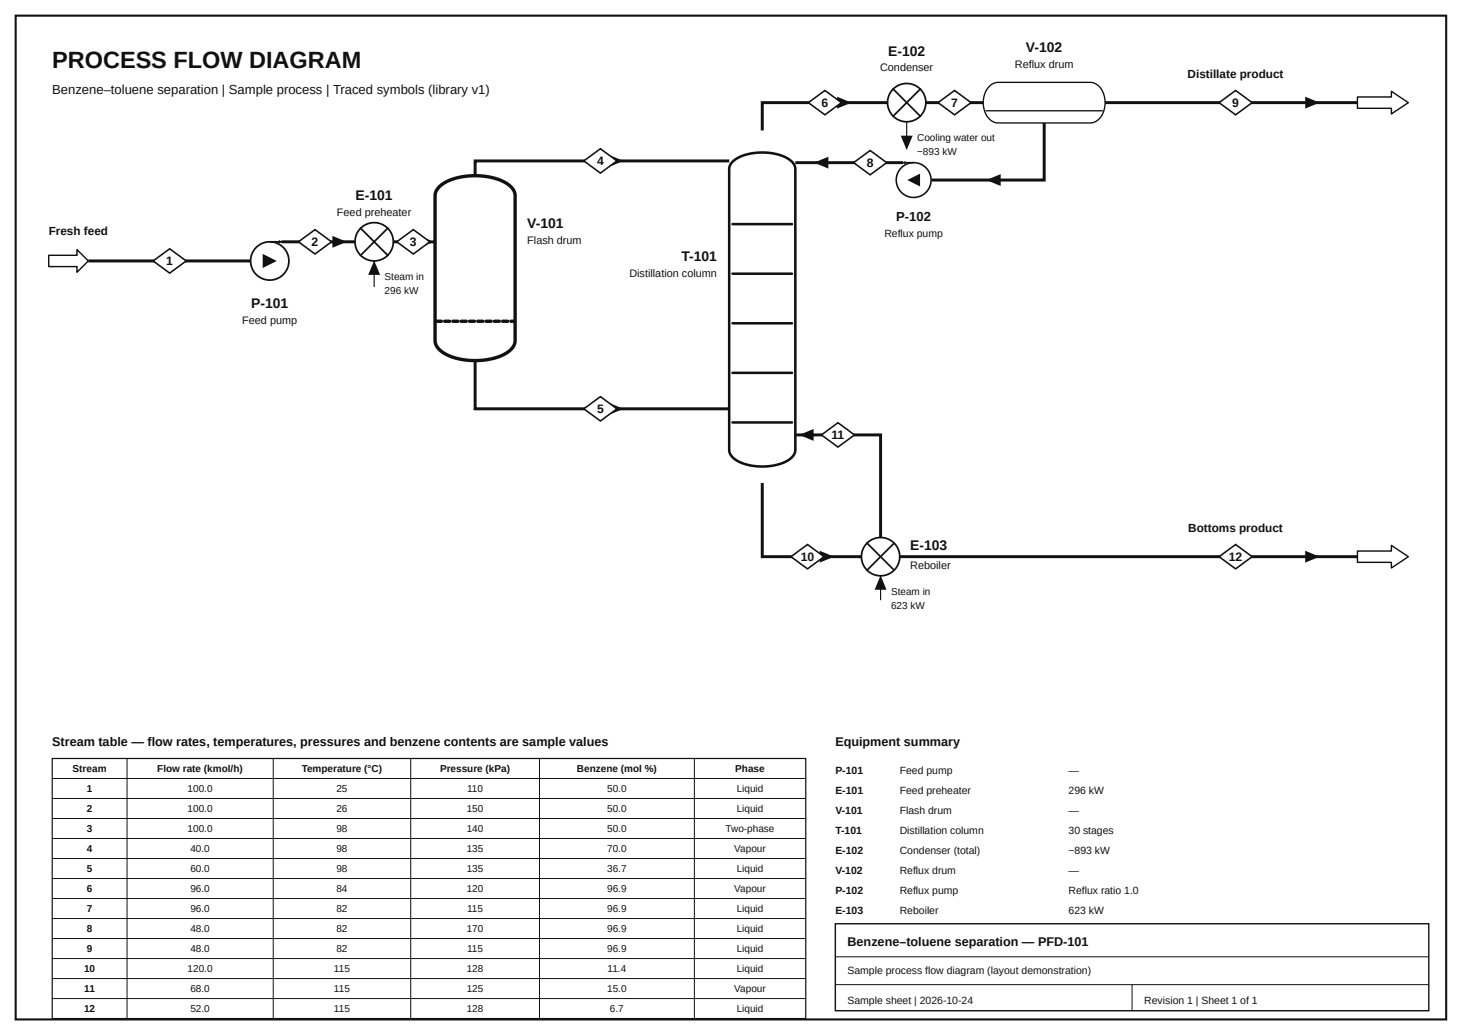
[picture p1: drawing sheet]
<svg xmlns="http://www.w3.org/2000/svg" width="420mm" height="297mm" viewBox="0 0 420 297" stroke-linecap="round" stroke-linejoin="round" font-family="sans-serif">
<path d="M4.5 4.5h411.2v288.6h-411.2z" fill="none" stroke="#111" stroke-width=".6" stroke-linecap="butt"/>
<g fill="none" stroke="#111" stroke-width=".85" stroke-linecap="butt">
<path d="M255 29.5h-35.9v8M266.1 29.5h16.5M300.1 35.4v16.4h-32.4M317.6 29.5h72.5M209.6 46.3h-73v4M228.6 46.8h30.9M25.4 75h46.5M80.9 69.5h21M113 69.5l11.8 .1M136.6 103.9v13.6h73M219.1 138.9v21.2h28.4M228.6 125h24.5v29.5"/>
<path d="M258.6 160.1h131.5"/>
</g>
<path d="M107.5 75v7.5" fill="none" stroke="#111" stroke-width=".33"/>
<path d="M107.5 74.9l1.7 4.1h-3.4z" fill="#111"/>
<path d="M260.6 35v7" fill="none" stroke="#111" stroke-width=".33"/>
<path d="M258.9 39h3.4l-1.7 4.1z" fill="#111"/>
<path d="M253.1 165.6v7" fill="none" stroke="#111" stroke-width=".33"/>
<g fill="#111">
<path d="M253.1 165.4l1.7 4.2h-3.4z"/>
<path d="M50 73.3l4.1 1.7-4.1 1.7z"/>
<path d="M95.5 67.8l4.2 1.7-4.2 1.7z"/>
<path d="M120.5 67.8l4.2 1.7-4.2 1.7z"/>
<path d="M175.1 44.6l4.1 1.7-4.1 1.7z"/>
<path d="M175.1 115.8l4.1 1.7-4.1 1.7z"/>
<path d="M240.6 27.8l4.1 1.7-4.1 1.7z"/>
<path d="M283.5 51.8l4.1-1.7v3.4z"/>
<path d="M234 46.8l4.1-1.7v3.4z"/>
<path d="M375.1 27.8l4.2 1.7-4.2 1.7z"/>
<path d="M235.6 158.4l4.1 1.7-4.1 1.7z"/>
<path d="M229.7 125l4.1-1.7v3.5z"/>
<path d="M375.1 158.4l4.2 1.7-4.2 1.7z"/>
</g>
<path d="M14 73.4h8.1v-1.6l3.3 3.2-3.3 3.3v-1.6h-8.1z" fill="#fff"/>
<path d="M14 73.4h8.1v-1.6l3.3 3.2-3.3 3.3v-1.6h-8.1z" fill="none" stroke="#111" stroke-width=".41"/>
<circle cx="77.5" cy="75" r="5.5" fill="#fff"/>
<g fill="none" stroke="#111" stroke-width=".5">
<path d="M77.6 69.5h3.3"/>
<circle cx="77.5" cy="75" r="5.5"/>
</g>
<g fill="#111">
<path d="M80.1 69l.8 .5-.8 .6z"/>
<path d="M75.5 73l4.1 2-4.1 2.1z"/>
</g>
<circle cx="107.5" cy="69.5" r="5.5" fill="#fff"/>
<g fill="none" stroke="#111" stroke-width=".5">
<path d="M103.6 65.6l7.9 7.8M111.5 65.6l-7.9 7.8"/>
<circle cx="107.5" cy="69.5" r="5.5"/>
</g>
<path d="M126.2 53.7a16.7 16.7 0 0 1 12-3.1l4 .7a7.2 7.2 0 0 1 5.8 4.6l.1 42a5.8 5.8 0 0 1-4.5 4.6l-2.9 .8-3.3 .4-3.4-.2-3.1-.6a7.2 7.2 0 0 1-5.8-4.6l-.1-42 .3-1.3z" fill="#fff"/>
<path d="M126.2 53.7a16.7 16.7 0 0 1 12-3.1l4 .7a7.2 7.2 0 0 1 5.8 4.6l.1 42a5.8 5.8 0 0 1-4.5 4.6l-2.9 .8-3.3 .4-3.4-.2-3.1-.6a7.2 7.2 0 0 1-5.8-4.6l-.1-42 .3-1.3z" fill="none" stroke="#111" stroke-width=".97"/>
<path d="M125.1 92l1.7-.1a.49 .49 0 0 1 .5 .5 .49 .49 0 0 1-.5 .5l-1.5-.1-.3-.3zM127.5 92l1.7-.1a.49 .49 0 0 1 .5 .5 .49 .49 0 0 1-.5 .5l-1.6-.1-.3-.3zM129.9 92l1.7-.1a.49 .49 0 0 1 .5 .5 .49 .49 0 0 1-.5 .5l-1.6-.1-.3-.3zM132.2 92l1.8-.1a.49 .49 0 0 1 .5 .5 .49 .49 0 0 1-.5 .5l-1.6-.1-.3-.3zM134.6 92l1.8-.1a.49 .49 0 0 1 .4 .5 .49 .49 0 0 1-.4 .5l-1.6-.1-.3-.3zM137 92l1.7-.1a.49 .49 0 0 1 .5 .5 .49 .49 0 0 1-.5 .5l-1.5-.1-.3-.3zM139.4 92l1.7-.1a.49 .49 0 0 1 .5 .5 .49 .49 0 0 1-.5 .5l-1.6-.1-.3-.3zM141.8 92l1.7-.1a.49 .49 0 0 1 .5 .5 .49 .49 0 0 1-.5 .5l-1.6-.1-.3-.3zM144.1 92l1.8-.1a.49 .49 0 0 1 .5 .5 .49 .49 0 0 1-.5 .5l-1.6-.1-.3-.3zM146.5 92l1.2-.1a.49 .49 0 0 1 .4 .5 .49 .49 0 0 1-.4 .5l-1.1-.1-.2-.3z" fill="#111"/>
<path d="M210.6 46.5l1.1-.9 1.6-.8 3.6-.8 4-.1 3.7 .8a5 5 0 0 1 4 3.9v80.8a5.1 5.1 0 0 1-4.2 3.9l-2.9 .7-2.7 .1-2.8-.2-2.5-.7a5 5 0 0 1-3.9-3.8v-80.8l.2-1.1z" fill="#fff"/>
<path d="M210.6 46.5l1.1-.9 1.6-.8 3.6-.8 4-.1 3.7 .8a5 5 0 0 1 4 3.9v80.8a5.1 5.1 0 0 1-4.2 3.9l-2.9 .7-2.7 .1-2.8-.2-2.5-.7a5 5 0 0 1-3.9-3.8v-80.8l.2-1.1zM210.5 64.4h17.1M210.5 78.7h17.1M210.5 93h17.1M210.5 107.2h17.1M210.5 121.5h17.1" fill="none" stroke="#111" stroke-width=".73"/>
<circle cx="260.6" cy="29.5" r="5.5" fill="#fff"/>
<g fill="none" stroke="#111" stroke-width=".5">
<path d="M256.7 25.6l7.8 7.8M264.5 25.6l-7.8 7.8"/>
<circle cx="260.6" cy="29.5" r="5.5"/>
</g>
<path d="M284.3 24.9l1.2-.9 1.4-.3h26.4a5.2 5.2 0 0 1 4.3 5.5 5.6 5.6 0 0 1-4 6.1l-26.7 .1a5.2 5.2 0 0 1-4.3-5.6 6.9 6.9 0 0 1 1.7-4.9z" fill="#fff"/>
<path d="M283.4 31.9h33.4M284.3 24.9l1.2-.9 1.4-.3h26.4a5.2 5.2 0 0 1 4.3 5.5 5.6 5.6 0 0 1-4 6.1l-26.7 .1a5.2 5.2 0 0 1-4.3-5.6 6.9 6.9 0 0 1 1.7-4.9z" fill="none" stroke="#111" stroke-width=".39"/>
<circle cx="262.6" cy="51.8" r="5" fill="#fff"/>
<g fill="none" stroke="#111" stroke-width=".46">
<path d="M259.5 46.8h3"/>
<circle cx="262.6" cy="51.8" r="5"/>
</g>
<g fill="#111">
<path d="M259.5 46.8l.7-.6v1.1z"/>
<path d="M260.8 51.8l3.6-1.9v3.7z"/>
</g>
<circle cx="253.1" cy="160.1" r="5.5" fill="#fff"/>
<g fill="none" stroke="#111" stroke-width=".5">
<path d="M249.2 156.1l7.8 7.9M257 156.1l-7.8 7.9"/>
<circle cx="253.1" cy="160.1" r="5.5"/>
</g>
<path d="M390.1 27.9h9.8v-1.6l4.9 3.2-4.9 3.3v-1.7h-9.8z" fill="#fff"/>
<path d="M390.1 27.9h9.8v-1.6l4.9 3.2-4.9 3.3v-1.7h-9.8z" fill="none" stroke="#111" stroke-width=".41"/>
<path d="M390.1 158.4h9.8v-1.6l4.9 3.3-4.9 3.2v-1.6h-9.8z" fill="#fff"/>
<path d="M390.1 158.4h9.8v-1.6l4.9 3.3-4.9 3.2v-1.6h-9.8z" fill="none" stroke="#111" stroke-width=".41"/>
<path d="M44 75l4.8-3.5 4.7 3.5-4.7 3.5z" fill="#fff"/>
<path d="M44 75l4.8-3.5 4.7 3.5-4.7 3.5z" fill="none" stroke="#111" stroke-width=".45"/>
<path d="M85.8 69.5l4.7-3.5 4.8 3.5-4.8 3.5z" fill="#fff"/>
<path d="M85.8 69.5l4.7-3.5 4.8 3.5-4.8 3.5z" fill="none" stroke="#111" stroke-width=".45"/>
<path d="M114 69.5l4.8-3.5 4.7 3.5-4.7 3.5z" fill="#fff"/>
<path d="M114 69.5l4.8-3.5 4.7 3.5-4.7 3.5z" fill="none" stroke="#111" stroke-width=".45"/>
<path d="M167.8 46.3l4.8-3.5 4.7 3.5-4.7 3.5z" fill="#fff"/>
<path d="M167.8 46.3l4.8-3.5 4.7 3.5-4.7 3.5z" fill="none" stroke="#111" stroke-width=".45"/>
<path d="M167.8 117.5l4.8-3.5 4.7 3.5-4.7 3.5z" fill="#fff"/>
<path d="M167.8 117.5l4.8-3.5 4.7 3.5-4.7 3.5z" fill="none" stroke="#111" stroke-width=".45"/>
<path d="M232.3 29.5l4.8-3.5 4.7 3.5-4.7 3.5z" fill="#fff"/>
<path d="M232.3 29.5l4.8-3.5 4.7 3.5-4.7 3.5z" fill="none" stroke="#111" stroke-width=".45"/>
<path d="M269.6 29.5l4.8-3.5 4.7 3.5-4.7 3.5z" fill="#fff"/>
<path d="M269.6 29.5l4.8-3.5 4.7 3.5-4.7 3.5z" fill="none" stroke="#111" stroke-width=".45"/>
<path d="M245.3 46.8l4.8-3.5 4.7 3.5-4.7 3.5z" fill="#fff"/>
<path d="M245.3 46.8l4.8-3.5 4.7 3.5-4.7 3.5z" fill="none" stroke="#111" stroke-width=".45"/>
<path d="M350.4 29.5l4.7-3.5 4.8 3.5-4.8 3.5z" fill="#fff"/>
<path d="M350.4 29.5l4.7-3.5 4.8 3.5-4.8 3.5z" fill="none" stroke="#111" stroke-width=".45"/>
<path d="M227.3 160.1l4.8-3.5 4.7 3.5-4.7 3.5z" fill="#fff"/>
<path d="M227.3 160.1l4.8-3.5 4.7 3.5-4.7 3.5z" fill="none" stroke="#111" stroke-width=".45"/>
<path d="M236.1 125l4.7-3.5 4.8 3.5-4.8 3.5z" fill="#fff"/>
<path d="M236.1 125l4.7-3.5 4.8 3.5-4.8 3.5z" fill="none" stroke="#111" stroke-width=".45"/>
<path d="M350.4 160.1l4.7-3.5 4.8 3.5-4.8 3.5z" fill="#fff"/>
<path d="M350.4 160.1l4.7-3.5 4.8 3.5-4.8 3.5z" fill="none" stroke="#111" stroke-width=".45"/>
<path d="M15 218.1h216.6v74.8h-216.6z" fill="none" stroke="#111" stroke-width=".35"/>
<g fill="none" stroke="#111" stroke-width=".29">
<path d="M36.5 218.1v74.8M78.5 218.1v74.8M118 218.1v74.8M155.1 218.1v74.8M199.6 218.1v74.8M15 223.8h216.6M15 229.6h216.6M15 235.3h216.6M15 241.1h216.6M15 246.8h216.6M15 252.6h216.6M15 258.3h216.6"/>
<path d="M15 264.1h216.6M15 269.9h216.6M15 275.6h216.6M240.1 275.1h170.6M15 281.4h216.6M15 287.1h216.6M240.1 283.1h170.6M325.4 283.1v7.5"/>
</g>
<path d="M240.1 265.6h170.6v25h-170.6z" fill="none" stroke="#111" stroke-width=".4"/>
<text font-size="6.8" fill="#111" x="15" y="19.5">PROCESS FLOW DIAGRAM</text>
<g font-size="4" fill="#111">
<text x="255.3" y="16">E-102</text>
<text x="294.9" y="15">V-102</text>
<text x="102.2" y="57.5">E-101</text>
<text x="151.6" y="65.5">V-101</text>
<text x="195.8" y="75">T-101</text>
<text x="72.2" y="88.5">P-101</text>
<text x="261.6" y="158.1">E-103</text>
</g>
<g font-size="3.8" fill="#111">
<text x="15" y="27">Benzene–toluene separation | Sample process | Traced symbols (library v1)</text>
<text x="257.6" y="63.5">P-102</text>
</g>
<g font-size="3.6" fill="#111">
<text x="15" y="214.6">Stream table — flow rates, temperatures, pressures and benzene contents are sample values</text>
<text x="240.1" y="214.6">Equipment summary</text>
<text x="243.6" y="272.1">Benzene–toluene separation — PFD-101</text>
</g>
<g font-size="3.5" fill="#111">
<text x="236.1" y="30.8">6</text>
<text x="273.4" y="30.8">7</text>
<text x="354.2" y="30.8">9</text>
<text x="171.6" y="47.5">4</text>
<text x="249.1" y="48">8</text>
<text x="89.6" y="70.8">2</text>
<text x="117.8" y="70.8">3</text>
<text x="47.8" y="76.3">1</text>
<text x="171.6" y="118.8">5</text>
<text x="239" y="126.3">11</text>
<text x="230.1" y="161.3">10</text>
<text x="353.2" y="161.3">12</text>
</g>
<g font-size="3.4" fill="#111">
<text x="341.3" y="22.5">Distillate product</text>
<text x="14" y="67.5">Fresh feed</text>
<text x="341.5" y="153.1">Bottoms product</text>
</g>
<g font-size="3.1" fill="#111">
<text x="253" y="20.5">Condenser</text>
<text x="291.7" y="19.5">Reflux drum</text>
<text x="96.8" y="62">Feed preheater</text>
<text x="151.6" y="70">Flash drum</text>
<text x="180.9" y="79.5">Distillation column</text>
<text x="69.6" y="93">Feed pump</text>
<text x="261.6" y="163.6">Reboiler</text>
</g>
<g font-size="3" fill="#111">
<text x="254.2" y="68">Reflux pump</text>
<text x="240.1" y="222.6">P-101</text>
<text x="258.6" y="222.6">Feed pump</text>
<text x="307.1" y="222.6">—</text>
<text x="240.1" y="228.3">E-101</text>
<text x="258.6" y="228.3">Feed preheater</text>
<text x="307.1" y="228.3">296 kW</text>
<text x="240.1" y="234.1">V-101</text>
<text x="240.1" y="239.8">T-101</text>
<text x="258.6" y="234.1">Flash drum</text>
<text x="258.6" y="239.8">Distillation column</text>
<text x="307.1" y="234.1">—</text>
<text x="307.1" y="239.8">30 stages</text>
<text x="240.1" y="245.6">E-102</text>
<text x="258.6" y="245.6">Condenser (total)</text>
<text x="307.1" y="245.6">−893 kW</text>
<text x="240.1" y="251.3">V-102</text>
<text x="258.6" y="251.3">Reflux drum</text>
<text x="307.1" y="251.3">—</text>
<text x="240.1" y="257.1">P-102</text>
<text x="258.6" y="257.1">Reflux pump</text>
<text x="307.1" y="257.1">Reflux ratio 1.0</text>
<text x="240.1" y="262.8">E-103</text>
<text x="258.6" y="262.8">Reboiler</text>
<text x="307.1" y="262.8">623 kW</text>
<text x="243.6" y="280.1">Sample process flow diagram (layout demonstration)</text>
<text x="243.6" y="288.6">Sample sheet | 2026-10-24</text>
<text x="328.9" y="288.6">Revision 1 | Sheet 1 of 1</text>
</g>
<g font-size="2.9" fill="#111">
<text x="263.6" y="40.5">Cooling water out</text>
<text x="263.6" y="44.5">−893 kW</text>
<text x="110.5" y="80.5">Steam in</text>
<text x="110.5" y="84.5">296 kW</text>
<text x="256.1" y="171.1">Steam in</text>
<text x="256.1" y="175.1">623 kW</text>
<text x="20.9" y="222.1">Stream</text>
<text x="25" y="227.8">1</text>
<text x="45.2" y="222.1">Flow rate (kmol/h)</text>
<text x="53.9" y="227.8">100.0</text>
<text x="86.7" y="222.1">Temperature (°C)</text>
<text x="96.7" y="227.8">25</text>
<text x="126.5" y="222.1">Pressure (kPa)</text>
<text x="134.3" y="227.8">110</text>
<text x="165.8" y="222.1">Benzene (mol %)</text>
<text x="174.5" y="227.8">50.0</text>
<text x="211.3" y="222.1">Phase</text>
<text x="211.7" y="227.8">Liquid</text>
<text x="25" y="233.6">2</text>
<text x="53.9" y="233.6">100.0</text>
<text x="96.7" y="233.6">26</text>
<text x="134.2" y="233.6">150</text>
<text x="174.5" y="233.6">50.0</text>
<text x="211.7" y="233.6">Liquid</text>
<text x="25" y="239.3">3</text>
<text x="53.9" y="239.3">100.0</text>
<text x="96.7" y="239.3">98</text>
<text x="134.2" y="239.3">140</text>
<text x="174.5" y="239.3">50.0</text>
<text x="208.5" y="239.3">Two-phase</text>
<text x="25" y="245.1">4</text>
<text x="54.7" y="245.1">40.0</text>
<text x="96.7" y="245.1">98</text>
<text x="134.2" y="245.1">135</text>
<text x="174.5" y="245.1">70.0</text>
<text x="211" y="245.1">Vapour</text>
<text x="25" y="250.8">5</text>
<text x="54.7" y="250.8">60.0</text>
<text x="96.7" y="250.8">98</text>
<text x="134.2" y="250.8">135</text>
<text x="174.5" y="250.8">36.7</text>
<text x="211.7" y="250.8">Liquid</text>
<text x="25" y="256.6">6</text>
<text x="54.7" y="256.6">96.0</text>
<text x="96.7" y="256.6">84</text>
<text x="134.2" y="256.6">120</text>
<text x="174.5" y="256.6">96.9</text>
<text x="211" y="256.6">Vapour</text>
<text x="25" y="262.3">7</text>
<text x="54.7" y="262.3">96.0</text>
<text x="96.7" y="262.3">82</text>
<text x="134.3" y="262.3">115</text>
<text x="174.5" y="262.3">96.9</text>
<text x="211.7" y="262.3">Liquid</text>
<text x="25" y="268.1">8</text>
<text x="54.7" y="268.1">48.0</text>
<text x="96.7" y="268.1">82</text>
<text x="134.2" y="268.1">170</text>
<text x="174.5" y="268.1">96.9</text>
<text x="211.7" y="268.1">Liquid</text>
<text x="25" y="273.9">9</text>
<text x="54.7" y="273.9">48.0</text>
<text x="96.7" y="273.9">82</text>
<text x="134.3" y="273.9">115</text>
<text x="174.5" y="273.9">96.9</text>
<text x="211.7" y="273.9">Liquid</text>
<text x="24.2" y="279.6">10</text>
<text x="53.9" y="279.6">120.0</text>
<text x="96" y="279.6">115</text>
<text x="134.2" y="279.6">128</text>
<text x="174.6" y="279.6">11.4</text>
<text x="211.7" y="279.6">Liquid</text>
<text x="24.2" y="285.4">11</text>
<text x="54.7" y="285.4">68.0</text>
<text x="96" y="285.4">115</text>
<text x="134.2" y="285.4">125</text>
<text x="174.5" y="285.4">15.0</text>
<text x="211" y="285.4">Vapour</text>
<text x="24.2" y="291.1">12</text>
<text x="54.7" y="291.1">52.0</text>
<text x="96" y="291.1">115</text>
<text x="134.2" y="291.1">128</text>
<text x="175.3" y="291.1">6.7</text>
<text x="211.7" y="291.1">Liquid</text>
</g>
</svg>
